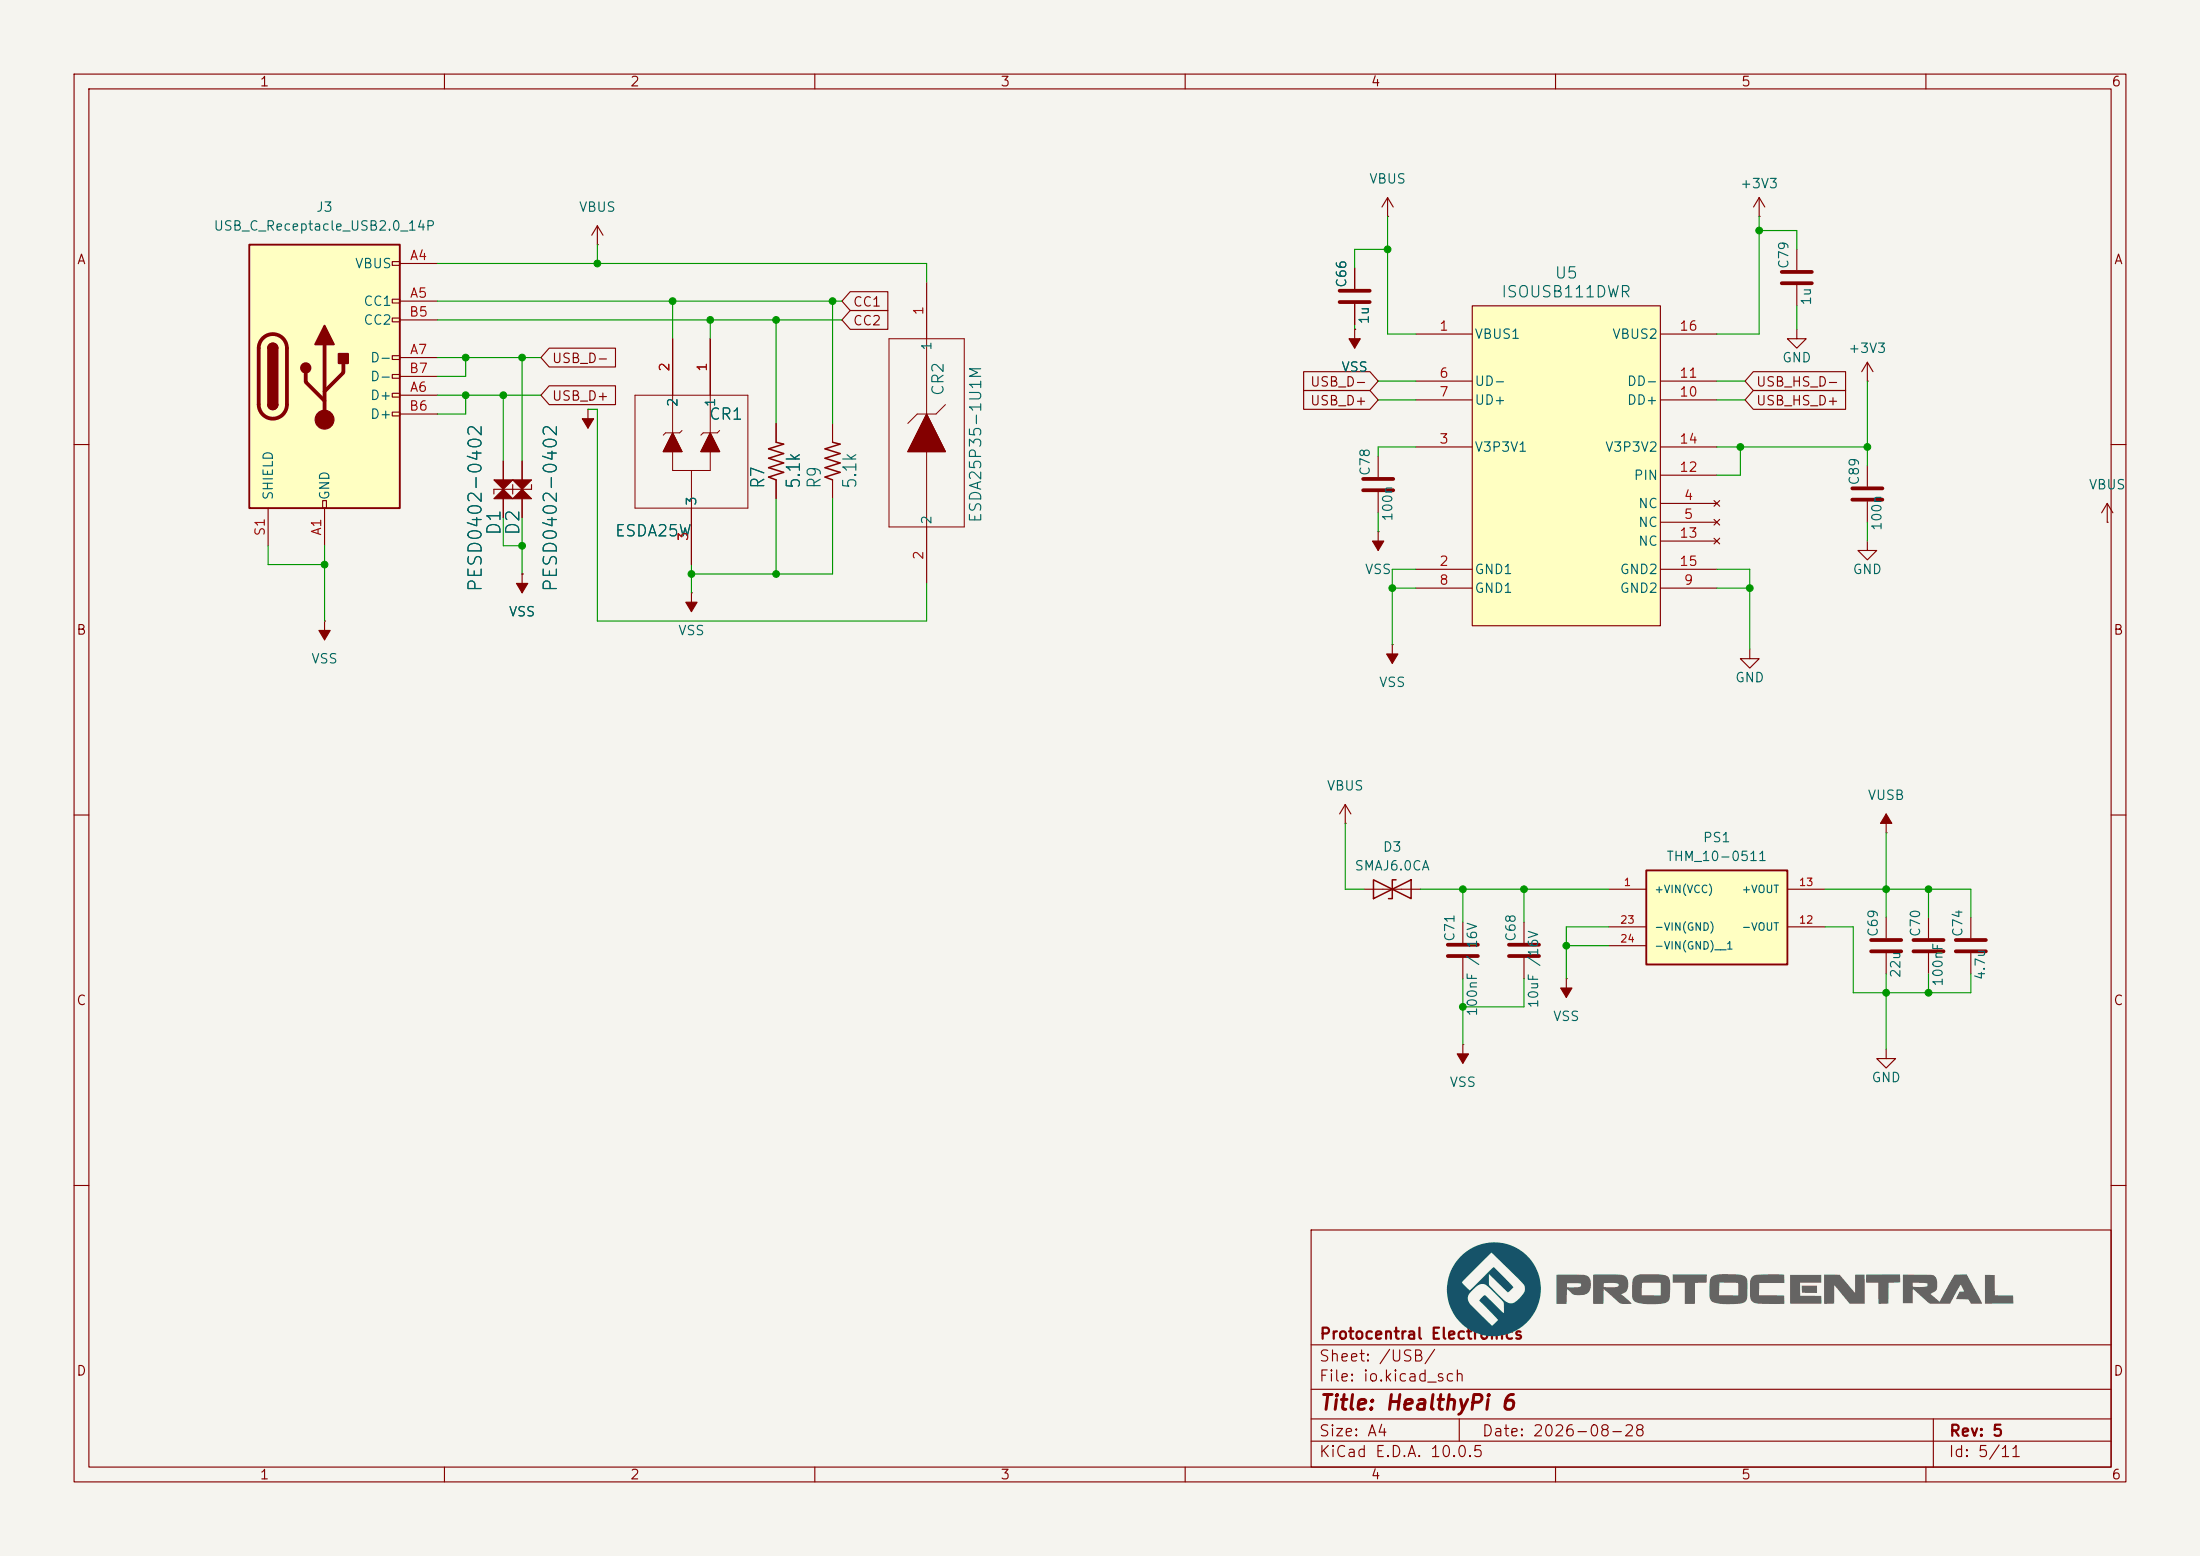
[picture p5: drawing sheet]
<svg xmlns="http://www.w3.org/2000/svg" width="297mm" height="210mm" viewBox="0 0 297 210" stroke-linecap="round" stroke-linejoin="round" font-family="sans-serif">
<path d="M0 0h297v210h-297z" fill="#f5f4ef" stroke="#f5f4ef" stroke-width=".14"/>
<g fill="none" stroke="#840000" stroke-width=".15">
<path d="M10 10h277v190h-277zM12 12h273v186h-273zM60 10v2M110 10v2M160 10v2M210 10v2M260 10v2M90.8 45.7v7.6M95.9 45.7v7.6M10 60h2M70.5 62.2v2.6M70.5 67.3v2.6"/>
<path d="M71.8 65.4v.6h-2.6v.7M93.3 68.6v7.6M186.1 61.6v2.8M186.1 66.4v2.8M252.1 73v1.3h1.3l-1.3 1.3-1.3-1.3h1.3M252.1 62.9v2.8M252.1 67.7v2.8M284.5 70.5h.1M284.5 67.9l-.8 1.3M284.5 67.9l.7 1.3M284.5 67.9v2.6M285 60h2"/>
<path d="M236.2 87.6v1.3h1.3l-1.3 1.3-1.3-1.3h1.3M10 110h2M181.6 111.1h.1M181.6 108.6l-.8 1.3M181.6 108.6l.8 1.3M181.6 108.6v2.5M254.6 112.4h.1M254.6 109.9v2.5M285 110h2M184.1 120h7.7M197.5 124.5v2.8M197.5 129.3v2.8"/>
<path d="M205.7 124.5v2.8M205.7 129.3v2.8M211.5 132.1h.1M211.5 132.1v2.5M260.3 123.8v2.8M260.3 128.7v2.7M266.1 123.8v2.8M266.1 128.7v2.7M10 160h2M177 166h108v32h-108zM285 160h2M60 198v2"/>
<path d="M110 198v2M160 198v2M177 194.5h108M177 191.5h108M177 187.5h108M177 181.5h108M197 191.5v3M210 198v2M260 198v2M261 191.5v6.5"/>
</g>
<path d="M85.7 53.3h15.3v15.3h-15.3zM90.8 53.3v10.2h5.1v-10.2M90.8 58.4l1.3 2.6h-2.6zM92.1 58.1l-.3 .3h-1.9l-.4 .3M95.9 58.4l1.3 2.6h-2.6zM97.2 58.1l-.4 .3h-1.9l-.3 .3M93.3 63.5v5.1" fill="none" stroke="#840000" stroke-width=".14"/>
<g fill="#840000" stroke="#840000" stroke-width=".15">
<path d="M95.9 58.4l1.3 2.6h-2.6z"/>
<path d="M90.8 58.4l1.3 2.6h-2.6z"/>
<path d="M70.5 66l1.3 1.3h-2.6z"/>
<path d="M69.2 64.8h2.6l-1.3 1.2z"/>
<path d="M254.6 109.9l.8 1.2h-1.5z"/>
<path d="M210.7 133.4h1.5l-.7 1.2z"/>
</g>
<path d="M184 66.2h4.1M184 64.6h4.1M250.1 67.4h4M250.1 65.9h4M195.5 129h4M195.5 127.5h4M203.7 129h4.1M203.7 127.5h4.1M258.3 128.4h4.1M258.3 126.9h4.1M264 128.4h4.1M264 126.9h4.1" fill="none" stroke="#840000" stroke-width=".51"/>
<path d="M185.4 118.7l2.6 1.3-2.6 1.3zM188.5 118.7h-.5v2.6h-.5M188 120l2.5-1.3v2.6z" fill="none" stroke="#840000" stroke-width=".2"/>
<path d="M198.8 41.3h25.4v43.2h-25.4z" fill="#ffffc2"/>
<g fill="none" stroke="#840000" stroke-width=".15">
<path d="M191.1 45.1h7.7M191.1 51.4h7.7M191.1 54h7.7M198.8 41.3h25.4v43.2h-25.4zM224.2 45.1h7.6M224.2 51.4h7.6M224.2 54h7.6M191.1 76.8h7.7M191.1 60.3h7.7M191.1 79.4h7.7M224.2 76.8h7.6M224.2 60.3h7.6"/>
<path d="M224.2 67.9h7.6M224.2 70.5h7.6M224.2 79.4h7.6M224.2 64.1h7.6M224.2 73h7.6M231.4 67.6l.8 .7M231.4 70.1l.8 .8M231.4 72.6l.8 .8M232.2 67.6l-.8 .7M232.2 70.1l-.8 .8M232.2 72.6l-.8 .8"/>
</g>
<path d="M222.2 117.5h19.1v12.7h-19.1z" fill="#ffffc2"/>
<path d="M222.2 117.5h19.1v12.7h-19.1z" fill="none" stroke="#840000" stroke-width=".25"/>
<path d="M217.2 120h5M217.2 125.1h5M217.2 127.6h5M241.3 120h5.1M241.3 125.1h5.1M254.6 141.6v1.3h1.3l-1.3 1.2-1.2-1.2h1.2" fill="none" stroke="#840000" stroke-width=".15"/>
<path d="M197.1 169.7a6.3 6.3 0 0 1 8.5-.7 6.3 6.3 0 0 1 1.5 8.4 6.3 6.3 0 0 1-8.2 2.3 6.2 6.2 0 0 1-3.4-4.5h2.6a3.5 3.5 0 0 0 1.5 1.9l1.8 1.8 .8-.7-2.5-2.6 .3-.4a.52 .52 0 0 1 .5-.4l2.5 2.4a2.67 2.67 0 0 0-.1-1.6l-1.8-1.7a1.17 1.17 0 0 0-1.9-.2l-.2 .2a1.73 1.73 0 0 0-.9 1.3h-2.6l-.2-1.1 .1-1h2l1 1.1 3.3-3.2 2.3 2.4a.35 .35 0 0 1 .3 .4l-.7 .6-2.6-2.5v1.3a.79 .79 0 0 0 .5 .7l1.3 1.4a1.32 1.32 0 0 0 2.3 0l.1-.2a1.3 1.3 0 0 0 .5-1.7l-4.3-4.3-4 4h-2a6.2 6.2 0 0 1 1.7-3.4z" fill="#165369"/>
<g fill="#656463">
<path d="M210.1 172.1l.8-.1a13.8 13.8 0 0 1 3.4 .2 1.63 1.63 0 0 1-.2 2.5 1.95 1.95 0 0 1-2.4-.6l-.1-.1-.1 2h-1.4v-2.3h2.9a.36 .36 0 0 0 .4-.4l-1.8-.1v.5h-1.5z"/>
<path d="M215.1 172h.7a15 15 0 0 1 3.5 .2 1.52 1.52 0 0 1 0 2.3l-.4 .2 1.4 1.3h-.9a1.32 1.32 0 0 1-1.3-.6l-1.6-1.4-.1 2h-1.3v-2.3l2.5 .1a1.1 1.1 0 0 0 .9-.3v-.1a.45 .45 0 0 0-.5-.2h-1.5v.5h-1.4z"/>
<path d="M220.7 172.3a3.7 3.7 0 0 1 2.2-.3h.8a2.3 2.3 0 0 1 1.6 .5 6.4 6.4 0 0 1 0 3.1 3.2 3.2 0 0 1-2.3 .4h-.7a2.15 2.15 0 0 1-1.9-.6l-.1-.6h3.9v-1.7h-2.5l-.1 1.7h-1.3l.1-1.5a1.25 1.25 0 0 1 .3-1z"/>
<path d="M225.8 172h4.6v1.1h-1.6v2.9h-1.4v-2.9h-1.6z"/>
<path d="M231 172.4a3.3 3.3 0 0 1 2.2-.4h1.3a1.16 1.16 0 0 1 1.4 .8v.3a5.4 5.4 0 0 1-.2 2.5 4.3 4.3 0 0 1-2.7 .4h-.6a1.47 1.47 0 0 1-1.6-.9v-.3h3.9l-.1-1.7h-2.5v1.7h-1.3v-1.7z"/>
<path d="M236.6 172.3a4.4 4.4 0 0 1 2.3-.3h2v1.2h-3.4v1.6l3.4 .1v1.1h-.6a13.8 13.8 0 0 1-3.6-.2 1.46 1.46 0 0 1-.5-1.5l.1-1.1a1.22 1.22 0 0 1 .3-.9z"/>
<path d="M243.2 173.5h2.1v1h-.2a4 4 0 0 1-1.8-.1z"/>
<path d="M241.7 172.1h4.2v1h-2.9v1.8h2.9v1h-4.2z"/>
<path d="M246.3 172h1.7a.53 .53 0 0 1 .6 .4l1.8 2.1v-2.5h1.3l.1 3.9h-2.1l-2.1-2.4v2.4l-1.3 .1z"/>
<path d="M251.9 172h4.6v1.1h-1.5l-.1 2.8-1.3 .1v-2.9h-1.7z"/>
<path d="M256.9 172l3.4 .1a.98 .98 0 0 1 1.2 1.2 1.15 1.15 0 0 1-.9 1.3l1.2 1.1 2.1-3.7h1.6l2.1 3.9-1.5 .1-.2-.4a.34 .34 0 0 0-.5-.2l-1.3-.1 .4-1h.7l-.5-.9-1.4 2.6-2.8-.1-2.2-1.9-.1 1.9h-1.3v-2.8h1.3l.1 .6h1.3a.4 .4 0 0 0 .5 0 .4 .4 0 0 0 .1-.5l-.8-.1h-2.5z"/>
<path d="M268 172.1h1.3v2.7h2.5v1.1h-3.8z"/>
</g>
<path d="M70.5 77.5h.1M70.5 77.5v2.5M186.1 71.8h.1M186.1 71.8v2.5M93.3 80h.1M93.3 80v2.6M188 87h.1M188 87v2.5M197.5 141h.1M197.5 141v2.5" fill="none" stroke="#840000" stroke-width=".15"/>
<g fill="#840000" stroke="#840000" stroke-width=".15">
<path d="M196.7 142.2h1.5l-.7 1.3z"/>
<path d="M69.7 78.7h1.5l-.7 1.3z"/>
<path d="M185.3 73h1.5l-.7 1.3z"/>
<path d="M187.2 88.3h1.5l-.7 1.2z"/>
<path d="M92.6 81.3h1.5l-.8 1.3z"/>
</g>
<path d="M33.7 33h20.3v35.6h-20.3z" fill="#ffffc2"/>
<g fill="none" stroke="#840000" stroke-width=".15">
<path d="M53 35.3h1v.5h-1zM54 35.6h5.1M80.6 33h.1M80.6 30.5l-.7 1.3M80.6 30.5l.8 1.3M80.6 30.5v2.5M114.8 39.4h5.1v2.5h-5.1l-1.1-1.3zM125.1 38.1v7.6M182.9 36.2v2.8M187.3 29.2h.1M187.3 26.7l-.7 1.2M187.3 26.7l.8 1.2"/>
<path d="M187.3 26.7v2.5M237.5 29.2h.1M237.5 26.7l-.8 1.2M237.5 26.7l.8 1.2M237.5 26.7v2.5M242.6 33.7v2.7M242.6 38.5v2.8M53 40.4h1v.5h-1zM53 42.9h1v.5h-1zM53 48h1v.5h-1zM53 50.5h1v.6h-1zM53 53.1h1v.5h-1z"/>
<path d="M53 55.6h1v.5h-1zM54 40.6h5.1M54 53.3h5.1M54 48.3h5.1M54 43.2h5.1M54 55.9h5.1M54 50.8h5.1M74.1 52.1h9v2.5h-9l-1.1-1.3zM74.1 47h9v2.5h-9l-1.1-1.2zM79.4 55.2h.1M79.4 55.2v2.6M90.8 45.7v7.6"/>
<path d="M95.9 45.7v7.6M104.8 57.2v2.5M112.4 57.2v2.5M114.8 41.9h5.1v2.6h-5.1l-1.1-1.3zM176 50.2h8.9l1.2 1.2-1.2 1.3h-8.9zM176 52.7h8.9l1.2 1.3-1.2 1.2h-8.9zM182.9 44.5h.1M182.9 41v2.8M182.9 44.5v2.5M236.7 52.7h12.5v2.5h-12.5l-1.1-1.2zM236.7 50.2h12.5v2.5h-12.5l-1.1-1.3zM242.6 44.5v1.2h1.2l-1.2 1.3-1.3-1.3h1.3"/>
<path d="M252.1 51.4h.1M252.1 48.9l-.8 1.3M252.1 48.9l.8 1.3M252.1 48.9v2.5M36.2 68.6v5.1M43.6 67.6h.5v1h-.5zM43.8 68.6v5.1M67.9 62.2v2.6M67.9 67.3v2.6M69.2 65.4v.6h-2.5v.7M70.5 77.5h.1M70.5 62.2v2.6"/>
<path d="M70.5 67.3v2.6M93.3 68.6v7.6M104.8 64.8v2.5M112.4 64.8v2.5M125.1 71.1v7.6M43.8 83.8h.1M43.8 83.8v2.6M254.6 123.8v2.8M254.6 128.7v2.7"/>
</g>
<path d="M33.7 33h20.3v35.6h-20.3zM36.2 47a.64 .64 0 0 1 .6-.6 .64 .64 0 0 1 .7 .6M36.2 54.6a.64 .64 0 0 0 .6 .6 .64 .64 0 0 0 .7-.6" fill="none" stroke="#840000" stroke-width=".25"/>
<path d="M180.8 39.2h4.1M240.5 38.2h4.1M240.5 36.7h4.1M35.5 45.7a1.9 1.9 0 0 1 2.1-.5 1.9 1.9 0 0 1 1.1 1.8v7.6a1.91 1.91 0 0 1-1.9 1.9 1.91 1.91 0 0 1-1.9-1.9v-7.6a1.9 1.9 0 0 1 .6-1.3zM41.3 50.3v1.3l2.5 2.5M43.8 46.5v10.1M46.4 49v1.3l-2.6 2.5M180.8 40.8h4.1M252.6 128.4h4.1M252.6 126.9h4.1" fill="none" stroke="#840000" stroke-width=".51"/>
<g fill="#840000" stroke="#840000" stroke-width=".25">
<path d="M36.2 47h1.3v7.6h-1.3z"/>
<path d="M36.4 46.5a.64 .64 0 0 1 .7-.1 .64 .64 0 0 1 .4 .6h-1.3z"/>
<path d="M36.2 54.6h1.3a.64 .64 0 0 1-.7 .6 .64 .64 0 0 1-.6-.6z"/>
<path d="M43.8 43.9l1.3 2.6h-2.6z"/>
<path d="M45.7 47.8h1.3v1.2h-1.3z"/>
<circle cx="41.3" cy="49.7" r=".63"/>
</g>
<g fill="#840000" stroke="#840000" stroke-width=".15">
<path d="M43.1 85.1h1.5l-.8 1.3z"/>
<path d="M78.6 56.5h1.5l-.7 1.3z"/>
<path d="M66.7 67.3l1.2-1.3 1.3 1.3z"/>
<path d="M66.7 64.8h2.5l-1.3 1.2z"/>
<path d="M125.1 55.9l2.5 5.1h-5z"/>
<path d="M182.1 45.7h1.5l-.7 1.3z"/>
<circle cx="43.8" cy="56.6" r="1.27"/>
</g>
<path d="M104.8 59.7l1 .2-2 .7 2 .6-2 .6 2 .7-2 .6 2 .7-2 .6 1 .4M112.4 59.7l1 .2-2 .7 2 .6-2 .6 2 .7-2 .6 2 .7-2 .6 1 .4" fill="none" stroke="#840000" stroke-width=".2"/>
<path d="M120 45.7h10.2v25.4h-10.2zM125.1 45.7v25.4M125.1 55.9l2.5 5.1h-5zM127.6 54.6l-1.2 1.3h-2.6l-1.2 1.3" fill="none" stroke="#840000" stroke-width=".14"/>
<g fill="none" stroke="#009600" stroke-width=".15">
<path d="M59.1 35.6h66v2.5M80.6 33v2.6M187.3 33.7h-4.4v2.5M187.3 29.2v15.9h3.8M237.5 29.2v15.9h-5.7M237.5 31.1h5.1v2.6M59.1 40.6h54.6M59.1 43.2h54.6M59.1 48.3h13.9M59.1 53.3h13.9M62.9 48.3v2.5h-3.8M62.9 53.3v2.6h-3.8"/>
<path d="M67.9 53.3v8.9M70.5 48.3v13.9M79.4 55.2h1.2v28.6h44.5v-5.1M90.8 40.6v5.1M95.9 43.2v2.5M104.8 43.2v14M112.4 40.6v16.6M182.9 43.8v.7M186.1 51.4h5M186.1 54h5M231.8 51.4h3.8M231.8 54h3.8"/>
<path d="M242.6 41.3v3.2M252.1 51.4v11.5M36.2 73.7v2.5h7.6M43.8 73.7v10.1M67.9 69.9v3.8h2.6M70.5 69.9v7.6M93.3 76.2v3.8M104.8 67.3v10.2M112.4 67.3v10.2h-19.1M186.1 69.2v2.6M188 79.4h3.1M191.1 60.3h-5v1.3"/>
<path d="M191.1 76.8h-3.1v10.2M231.8 60.3h20.3M231.8 76.8h4.4v10.8M231.8 79.4h4.4M234.9 60.3v3.8h-3.1M252.1 70.5v2.5M181.6 111.1v8.9h2.5M254.6 112.4v11.4M191.8 120h25.4M197.5 120v4.5M197.5 132.1v8.9M205.7 120v4.5"/>
<path d="M205.7 132.1v3.8h-8.2M211.5 127.6h5.7M217.2 125.1h-5.7v7M246.4 120h19.7v3.8M246.4 125.1h3.8v8.9h15.9v-2.6M254.6 131.4v10.2M260.3 120v3.8M260.3 131.4v2.6"/>
</g>
<g fill="#009600" stroke="#009600" stroke-width=".14">
<circle cx="252.1" cy="60.3" r=".46"/>
<circle cx="237.5" cy="31.1" r=".46"/>
<circle cx="234.9" cy="60.3" r=".46"/>
<circle cx="187.3" cy="33.7" r=".46"/>
<circle cx="188" cy="79.4" r=".46"/>
<circle cx="93.3" cy="77.5" r=".46"/>
<circle cx="104.8" cy="77.5" r=".46"/>
<circle cx="104.8" cy="43.2" r=".46"/>
<circle cx="112.4" cy="40.6" r=".46"/>
<circle cx="62.9" cy="53.3" r=".46"/>
<circle cx="62.9" cy="48.3" r=".46"/>
<circle cx="67.9" cy="53.3" r=".46"/>
<circle cx="90.8" cy="40.6" r=".46"/>
<circle cx="95.9" cy="43.2" r=".46"/>
<circle cx="80.6" cy="35.6" r=".46"/>
<circle cx="70.5" cy="48.3" r=".46"/>
<circle cx="43.8" cy="76.2" r=".46"/>
<circle cx="70.5" cy="73.7" r=".46"/>
<circle cx="211.5" cy="127.6" r=".46"/>
<circle cx="205.7" cy="120" r=".46"/>
<circle cx="197.5" cy="120" r=".46"/>
<circle cx="197.5" cy="135.9" r=".46"/>
<circle cx="254.6" cy="120" r=".46"/>
<circle cx="260.3" cy="120" r=".46"/>
<circle cx="236.2" cy="79.4" r=".46"/>
<circle cx="260.3" cy="134" r=".46"/>
<circle cx="254.6" cy="134" r=".46"/>
</g>
<text font-size="2" fill="#840000" x="178" y="190.8">Title: HealthyPi 6</text>
<g font-size="1.8" fill="#006464">
<text x="103.7" y="66.1" transform="rotate(-90 103.7 66.1)">R7</text>
<text x="108.5" y="66.1" transform="rotate(-90 108.5 66.1)">5.1k</text>
<text x="111.3" y="66.1" transform="rotate(-90 111.3 66.1)">R9</text>
<text x="116.1" y="66.1" transform="rotate(-90 116.1 66.1)">5.1k</text>
<text x="68" y="72.4" transform="rotate(-90 68 72.4)">D1</text>
<text x="70.6" y="72.4" transform="rotate(-90 70.6 72.4)">D2</text>
<text x="65.5" y="80" transform="rotate(-90 65.5 80)">PESD0402-0402</text>
<text x="75.6" y="80" transform="rotate(-90 75.6 80)">PESD0402-0402</text>
</g>
<g font-size="1.5" fill="#006464">
<text x="202.6" y="40.5">ISOUSB111DWR</text>
<text x="209.8" y="38">U5</text>
<text x="127.8" y="53.6" transform="rotate(-90 127.8 53.6)">CR2</text>
<text x="95.6" y="57">CR1</text>
<text x="132.9" y="70.7" transform="rotate(-90 132.9 70.7)">ESDA25P35-1U1M</text>
<text x="82.9" y="72.8">ESDA25W</text>
</g>
<g font-size="1.5" fill="#840000">
<text x="178" y="184.1">Sheet: /USB/</text>
<text x="178" y="181.1">Protocentral Electronics</text>
<text x="178" y="186.8">File: io.kicad_sch</text>
<text x="178" y="197">KiCad E.D.A. 10.0.5</text>
<text x="178" y="194.2">Size: A4</text>
<text x="200" y="194.2">Date: 2026-08-28</text>
<text x="263" y="197">Id: 5/11</text>
<text x="263" y="194.2">Rev: 5</text>
</g>
<g font-size="1.3" fill="#840000">
<text x="35" y="12">1</text>
<text x="85" y="12">2</text>
<text x="135" y="12">3</text>
<text x="185" y="12">4</text>
<text x="235" y="12">5</text>
<text x="285" y="12">6</text>
<text x="10.3" y="36">A</text>
<text x="285.3" y="36">A</text>
<text x="115.1" y="41.7">CC1</text>
<text x="115.1" y="44.2">CC2</text>
<text x="74.4" y="49.3">USB_D-</text>
<text x="176.8" y="52.5">USB_D-</text>
<text x="237" y="52.5">USB_HS_D-</text>
<text x="74.4" y="54.4">USB_D+</text>
<text x="176.8" y="55">USB_D+</text>
<text x="237" y="55">USB_HS_D+</text>
<text x="10.2" y="86">B</text>
<text x="285.2" y="86">B</text>
<text x="10.2" y="136">C</text>
<text x="285.2" y="136">C</text>
<text x="10.2" y="186">D</text>
<text x="285.2" y="186">D</text>
<text x="35" y="200">1</text>
<text x="85" y="200">2</text>
<text x="135" y="200">3</text>
<text x="185" y="200">4</text>
<text x="235" y="200">5</text>
<text x="285" y="200">6</text>
</g>
<g font-size="1.3" fill="#006464">
<text x="42.6" y="28.9">J3</text>
<text x="78.1" y="28.9">VBUS</text>
<text x="184.7" y="25.1">VBUS</text>
<text x="234.8" y="25.7">+3V3</text>
<text x="28.8" y="31.4">USB_C_Receptacle_USB2.0_14P</text>
<text x="47.8" y="36.5">VBUS</text>
<text x="49" y="41.6">CC1</text>
<text x="182.1" y="38.9" transform="rotate(-90 182.1 38.9)">C66</text>
<text x="241.8" y="36.4" transform="rotate(-90 241.8 36.4)">C79</text>
<text x="244.8" y="41.3" transform="rotate(-90 244.8 41.3)">1u</text>
<text x="49" y="44.1">CC2</text>
<text x="126.1" y="47.4" transform="rotate(-90 126.1 47.4)">1</text>
<text x="185.1" y="43.9" transform="rotate(-90 185.1 43.9)">1u</text>
<text x="199" y="46">VBUS1</text>
<text x="217.6" y="46">VBUS2</text>
<text x="249.4" y="48">+3V3</text>
<text x="49.9" y="49.2">D-</text>
<text x="49.9" y="51.8">D-</text>
<text x="181" y="50.5">VSS</text>
<text x="199" y="52.4">UD-</text>
<text x="219.6" y="52.4">DD-</text>
<text x="240.5" y="49.2">GND</text>
<text x="49.9" y="54.3">D+</text>
<text x="49.9" y="56.8">D+</text>
<text x="91.8" y="55" transform="rotate(-90 91.8 55)">2</text>
<text x="96.8" y="55" transform="rotate(-90 96.8 55)">1</text>
<text x="199" y="54.9">UD+</text>
<text x="219.6" y="54.9">DD+</text>
<text x="185.2" y="64.3" transform="rotate(-90 185.2 64.3)">C78</text>
<text x="199" y="61.3">V3P3V1</text>
<text x="216.6" y="61.3">V3P3V2</text>
<text x="220.5" y="65.1">PIN</text>
<text x="251.3" y="65.6" transform="rotate(-90 251.3 65.6)">C89</text>
<text x="37.2" y="67.6" transform="rotate(-90 37.2 67.6)">SHIELD</text>
<text x="44.8" y="67.6" transform="rotate(-90 44.8 67.6)">GND</text>
<text x="94.3" y="68.4" transform="rotate(-90 94.3 68.4)">3</text>
<text x="126.1" y="70.9" transform="rotate(-90 126.1 70.9)">2</text>
<text x="188.3" y="70.5" transform="rotate(-90 188.3 70.5)">100n</text>
<text x="221.1" y="68.9">NC</text>
<text x="221.1" y="71.4">NC</text>
<text x="254.3" y="71.7" transform="rotate(-90 254.3 71.7)">100n</text>
<text x="281.9" y="66.4">VBUS</text>
<text x="184.2" y="77.8">VSS</text>
<text x="199" y="77.8">GND1</text>
<text x="218.6" y="77.8">GND2</text>
<text x="221.1" y="74">NC</text>
<text x="250" y="77.8">GND</text>
<text x="68.6" y="83.5">VSS</text>
<text x="199" y="80.3">GND1</text>
<text x="218.6" y="80.3">GND2</text>
<text x="41.9" y="89.9">VSS</text>
<text x="91.5" y="86.1">VSS</text>
<text x="186.1" y="93">VSS</text>
<text x="234.2" y="92.4">GND</text>
<text x="179" y="107">VBUS</text>
<text x="229.8" y="114">PS1</text>
<text x="252.1" y="108.3">VUSB</text>
<text x="182.8" y="117.8">SMAJ6.0CA</text>
<text x="186.6" y="115.3">D3</text>
<text x="224.9" y="116.5">THM_10-0511</text>
<text x="196.7" y="127.2" transform="rotate(-90 196.7 127.2)">C71</text>
<text x="204.9" y="127.2" transform="rotate(-90 204.9 127.2)">C68</text>
<text x="253.8" y="126.6" transform="rotate(-90 253.8 126.6)">C69</text>
<text x="259.5" y="126.6" transform="rotate(-90 259.5 126.6)">C70</text>
<text x="265.3" y="126.6" transform="rotate(-90 265.3 126.6)">C74</text>
<text x="199.7" y="137.3" transform="rotate(-90 199.7 137.3)">100nF / 16V</text>
<text x="208" y="136.2" transform="rotate(-90 208 136.2)">10uF /16V</text>
<text x="256.9" y="132.1" transform="rotate(-90 256.9 132.1)">22u</text>
<text x="262.6" y="133.2" transform="rotate(-90 262.6 133.2)">100nF</text>
<text x="268.3" y="132.4" transform="rotate(-90 268.3 132.4)">4.7u</text>
<text x="209.6" y="138.1">VSS</text>
<text x="195.6" y="147">VSS</text>
<text x="252.6" y="146.4">GND</text>
</g>
<g font-size="1.3" fill="#a90000">
<text x="55.2" y="35.4">A4</text>
<text x="55.2" y="40.5">A5</text>
<text x="55.1" y="43">B5</text>
<text x="125" y="42.6" transform="rotate(-90 125 42.6)">1</text>
<text x="194.2" y="45">1</text>
<text x="226.6" y="45">16</text>
<text x="55.1" y="50.7">B7</text>
<text x="55.2" y="53.2">A6</text>
<text x="55.2" y="48.1">A7</text>
<text x="90.7" y="50.3" transform="rotate(-90 90.7 50.3)">2</text>
<text x="95.8" y="50.3" transform="rotate(-90 95.8 50.3)">1</text>
<text x="194.2" y="51.3">6</text>
<text x="194.2" y="53.8">7</text>
<text x="226.6" y="53.8">10</text>
<text x="226.6" y="51.3">11</text>
<text x="55.1" y="55.7">B6</text>
<text x="194.2" y="60.2">3</text>
<text x="226.6" y="64">12</text>
<text x="226.6" y="60.2">14</text>
<text x="227.2" y="67.8">4</text>
<text x="227.2" y="70.4">5</text>
<text x="36.1" y="72.5" transform="rotate(-90 36.1 72.5)">S1</text>
<text x="43.7" y="72.4" transform="rotate(-90 43.7 72.4)">A1</text>
<text x="93.2" y="73.1" transform="rotate(-90 93.2 73.1)">3</text>
<text x="125" y="75.7" transform="rotate(-90 125 75.7)">2</text>
<text x="194.2" y="76.7">2</text>
<text x="226.6" y="72.9">13</text>
<text x="226.6" y="76.7">15</text>
<text x="194.2" y="79.2">8</text>
<text x="227.2" y="79.2">9</text>
</g>
<g font-size="1" fill="#a90000">
<text x="219.1" y="119.8">1</text>
<text x="242.8" y="119.8">13</text>
<text x="218.6" y="124.9">23</text>
<text x="242.8" y="124.9">12</text>
<text x="218.6" y="127.5">24</text>
</g>
<g font-size="1" fill="#006464">
<text x="223.3" y="120.8">+VIN(VCC)</text>
<text x="223.3" y="125.9">-VIN(GND)</text>
<text x="235.1" y="125.9">-VOUT</text>
<text x="235.1" y="120.8">+VOUT</text>
<text x="223.3" y="128.4">-VIN(GND)__1</text>
</g>
</svg>
